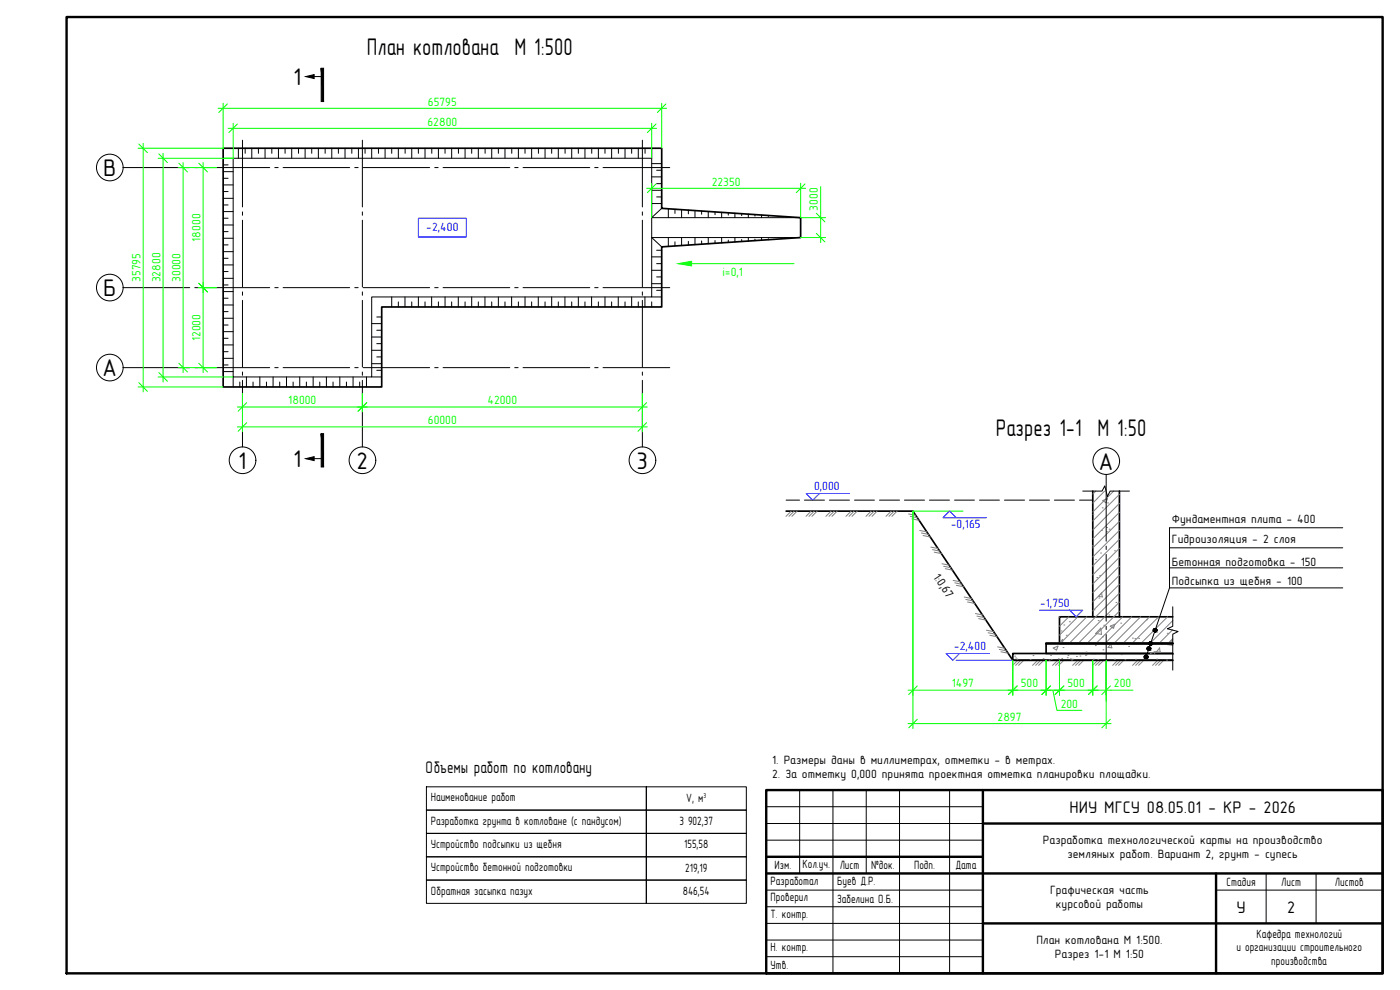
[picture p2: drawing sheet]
<svg xmlns="http://www.w3.org/2000/svg" width="420mm" height="297mm" viewBox="0 0 420 297" stroke-linecap="round" stroke-linejoin="round" font-family="sans-serif">
<path d="M67 44.5h131.6v18l41.7 2.8v6l-41.7 2.8v18h-84v24h-47.6zM235.9 153.4h38.1l30 44.7h48" fill="none" stroke="#000" stroke-width=".51"/>
<g fill="none" stroke="#000" stroke-width=".3">
<path d="M70 47.5h125.6v41.6h-84.1v24h-41.5zM198.6 62.5l-3 2.8h44.7M240.3 71.3h-44.7l3 2.8M235.9 150.1h4M241.4 150.1h6M248.9 150.1h6M256.5 150.1h5.9M263.9 150.1h6.1M271.4 150.1h6.1M278.9 150.1h6M286.5 150.1h5.9M294 150.1h5.9"/>
<path d="M301.5 150.1h6M308.9 150.1h6.1M316.4 150.1h6.1M324 150.1h4"/>
</g>
<g fill="none" stroke="#000" stroke-width=".3">
<path d="M67 47.5h3M67 49.5h1.5M67 51.5h3M67 53.5h1.5M67 55.5h3M67 57.5h1.5M67 59.5h3M71.5 44.5v3M73.6 44.5v1.5M75.6 44.5v3M77.6 44.5v1.5M79.5 44.5v3"/>
<path d="M81.6 44.5v1.5M83.6 44.5v3M85.6 44.5v1.5M87.5 44.5v3M89.6 44.5v1.5M91.6 44.5v3M93.6 44.5v1.5M95.5 44.5v3M97.6 44.5v1.5M99.6 44.5v3M101.6 44.5v1.5M103.5 44.5v3"/>
<path d="M105.6 44.5v1.5M107.6 44.5v3M109.6 44.5v1.5M111.5 44.5v3M113.6 44.5v1.5M115.6 44.5v3M117.6 44.5v1.5M119.5 44.5v3M121.6 44.5v1.5M123.6 44.5v3M125.6 44.5v1.5M127.6 44.5v3"/>
<path d="M129.6 44.5v1.5M131.6 44.5v3M133.6 44.5v1.5M135.6 44.5v3M137.6 44.5v1.5M139.6 44.5v3M141.6 44.5v1.5M143.6 44.5v3M145.6 44.5v1.5M147.6 44.5v3M149.6 44.5v1.5M151.6 44.5v3"/>
<path d="M153.6 44.5v1.5M155.6 44.5v3M157.6 44.5v1.5M159.6 44.5v3M161.6 44.5v1.5M163.6 44.5v3M165.6 44.5v1.5M167.6 44.5v3M169.6 44.5v1.5M171.6 44.5v3M173.6 44.5v1.5M175.6 44.5v3"/>
<path d="M177.6 44.5v1.5M179.6 44.5v3M181.6 44.5v1.5M183.6 44.5v3M185.6 44.5v1.5M187.6 44.5v3M189.6 44.5v1.5M191.6 44.5v3M193.6 44.5v1.5M195.6 44.5v3M195.6 57.1h3M195.6 53.1h3"/>
<path d="M195.6 49.1h3M197.1 59.1h1.5M197.1 55.1h1.5M197.1 51.1h1.5M67 61.5h1.5M67 63.5h3M67 65.5h1.5M67 67.5h3M67 69.5h1.5M67 71.5h3M67 73.5h1.5M67 75.5h3"/>
<path d="M67 77.5h1.5M67 79.5h3M195.6 77.1h3M195.6 61.1h3M197.1 79.1h1.5M197.1 75.1h1.5M200.6 62.6v2.7M200.6 71.3v2.6M202.6 62.8v1.2M202.6 72.5v1.3M204.6 62.9v2.4M204.6 71.3v2.4"/>
<path d="M206.6 63v1.2M206.6 72.4v1.2M208.6 63.1v2.2M208.6 71.3v2.1M210.6 63.3v1M210.6 72.3v1M212.6 63.4v1.9M212.6 71.3v1.8M214.6 63.6v.8M214.6 72.2v.8M216.6 63.7v1.6M216.6 71.3v1.6"/>
<path d="M218.6 63.8v.7M218.6 72v.8M220.6 64v1.3M220.6 71.3v1.3M222.6 64.1v.6M222.6 71.9v.6M224.6 64.2v1.1M224.6 71.3v1M226.6 64.4v.4M226.6 71.7v.5M228.6 64.5v.8M228.6 71.3v.8"/>
<path d="M230.6 64.6v.4M230.6 71.6v.4M67 81.5h1.5M67 83.5h3M67 85.5h1.5M67 87.5h3M67 89.5h1.5M67 91.5h3M67 93.5h1.5M67 95.5h3M67 97.5h1.5M67 99.5h3"/>
<path d="M111.5 97.1h3.1M113.1 99.1h1.5M113.1 95.1h1.5M117.6 89.1v3M119.5 90.6v1.5M121.5 89.1v3M123.6 90.6v1.5M125.6 89.1v3M127.6 90.6v1.5M129.5 89.1v3M131.6 90.6v1.5M133.6 89.1v3"/>
<path d="M135.6 90.6v1.5M137.5 89.1v3M139.6 90.6v1.5M141.6 89.1v3M143.6 90.6v1.5M145.5 89.1v3M147.6 90.6v1.5M149.6 89.1v3M151.6 90.6v1.5M153.5 89.1v3M155.6 90.6v1.5M157.6 89.1v3"/>
<path d="M159.6 90.6v1.5M161.5 89.1v3M163.6 90.6v1.5M165.6 89.1v3M167.6 90.6v1.5M169.5 89.1v3M171.6 90.6v1.5M173.6 89.1v3M175.6 90.6v1.5M177.5 89.1v3M179.6 90.6v1.5M181.6 89.1v3"/>
<path d="M183.6 90.6v1.5M185.5 89.1v3M187.6 90.6v1.5M189.6 89.1v3M191.6 90.6v1.5M193.5 89.1v3M195.6 90.6v1.5M195.6 89.1h3M195.6 85.1h3M195.6 81.1h3M197.1 87.1h1.5M197.1 83.1h1.5"/>
<path d="M67 101.5h1.5M67 103.5h3M67 105.5h1.5M67 107.5h3M67 109.5h1.5M67 111.5h3M70 113.1v3M72 114.6v1.5M74 113.1v3M75.9 114.6v1.5M78 113.1v3M80 114.6v1.5"/>
<path d="M82 113.1v3M83.9 114.6v1.5M86 113.1v3M88 114.6v1.5M90 113.1v3M91.9 114.6v1.5M94 113.1v3M96 114.6v1.5M98 113.1v3M99.9 114.6v1.5M102 113.1v3M104 114.6v1.5"/>
<path d="M106 113.1v3M107.9 114.6v1.5M110 113.1v3M111.5 113.1h3.1M111.5 109.1h3.1M111.5 105.1h3.1M111.5 101.1h3.1M113.1 111.1h1.5M113.1 107.1h1.5M113.1 103.1h1.5"/>
</g>
<g fill="none" stroke="#000" stroke-width=".3">
<path d="M37 50.3h19.9M58.5 50.3h1M61 50.3h19.9M72.8 42.1v20M82.5 50.3h1M85 50.3h19.9M106.5 50.3h1M108.8 42.1v20M109 50.3h19.9M130.5 50.3h1M133 50.3h20M154.5 50.3h1"/>
<path d="M157 50.3h20M178.5 50.3h1M181 50.3h20M192.8 42.1v20M72.8 63.6v1M72.8 66.1v20M108.8 63.6v1M108.8 66.1v20M192.8 63.6v1M192.8 66.1v20M37 86.3h19.9M58.5 86.3h1"/>
<path d="M61 86.3h19.9M72.8 87.6v1M72.8 90.1v20M82.5 86.3h1M85 86.3h19.9M106.5 86.3h1M108.8 87.6v1M108.8 90.1v20M109 86.3h19.9M130.5 86.3h1M133 86.3h20M154.5 86.3h1"/>
<path d="M157 86.3h20M178.5 86.3h1M181 86.3h20M192.8 87.6v1M192.8 90.1v20M37 110.3h19.9M58.5 110.3h1M61 110.3h19.9M72.8 111.6v1M72.8 114.1v20M82.5 110.3h1M85 110.3h19.9"/>
<path d="M106.5 110.3h1M108.8 111.6v1M108.8 114.1v20M109 110.3h19.9M130.5 110.3h1M133 110.3h20M154.5 110.3h1M157 110.3h20M178.5 110.3h1M181 110.3h20M192.8 111.6v1M192.8 114.1v20"/>
<path d="M332 142.4v20M332 163.9v1M332 166.4v20M332 187.9v1M332 190.4v20"/>
<circle cx="33" cy="50.3" r="4"/>
<circle cx="33" cy="86.3" r="4"/>
<circle cx="33" cy="110.3" r="4"/>
<circle cx="72.8" cy="138.1" r="4"/>
<circle cx="108.8" cy="138.1" r="4"/>
<circle cx="192.8" cy="138.1" r="4"/>
<circle cx="332" cy="138.4" r="4"/>
</g>
<g fill="none" stroke="#0f0" stroke-width=".3">
<path d="M65.4 32.5h134.7M67 31v13.5h-25.6M68.2 31.2l-2.5 2.6M68.5 38.5h128.6M70 37v10.5h-22.5M71.2 37.2l-2.5 2.6M195.6 37v10.5M196.9 37.2l-2.6 2.6M198.6 31v13.5M199.9 31.2l-2.6 2.6M41.7 43.2l2.5 2.6M43 43v74.6"/>
<path d="M47.7 46.2l2.5 2.6M48.9 46v68.6M53.5 50.3h11.4M53.7 49l2.6 2.6M54.9 48.8v63M59.6 49l2.7 2.6M61 48.8v63M194.1 56.5h47.7M195.6 55v10.3M196.9 55.2l-2.6 2.6M240.3 55v10.3h7.5M241.6 55.2l-2.6 2.6"/>
<path d="M246.3 56v16.8M203.6 79.1h34.7M240.3 71.3h7.5M245 70l2.6 2.6M245 64l2.6 2.6M59.5 86.3h5.4M59.6 85l2.7 2.6M41.4 116.1h25.6M41.7 114.8l2.5 2.6M47.5 113.1h22.5M47.7 111.8l2.5 2.6M53.5 110.3h11.4"/>
<path d="M53.7 109l2.6 2.6M59.6 109l2.7 2.6M72.8 118.1v11.5M108.8 118.1v5.5M192.8 118.1v11.5M71.2 122.1h123.1M71.2 128.1h123.1M74 120.8l-2.5 2.6M74 126.8l-2.5 2.6M110.1 120.8l-2.7 2.6M194.1 120.8l-2.6 2.6M194.1 126.8l-2.6 2.6"/>
<path d="M289 153.4h-15v65.2M304 198.1v10.5M313.9 198.1v10.5M318 198.1v10.5M328 198.1v10.5M332 198.1v20.5M272.5 207.1h67.5M272.5 217.1h61M275.3 205.8l-2.6 2.6M275.3 215.8l-2.6 2.6M305.3 205.8l-2.7 2.6M315.3 205.8l-2.6 2.6"/>
<path d="M316 207.1l1.2 6h7.5M319.3 205.8l-2.6 2.6M329.3 205.8l-2.7 2.6M333.2 205.8l-2.5 2.6M333.2 215.8l-2.5 2.6"/>
</g>
<g fill="#fff" stroke="#fff" stroke-width=".3">
<path d="M86.5 118.6v3l8.5-3zM86.5 121.6l8.5-3v3z"/>
<path d="M146.3 118.6v3l8.9-3zM146.3 121.6l8.9-3v3z"/>
<path d="M128.4 124.6v2.9l8.7-2.9zM128.4 127.5l8.7-2.9v2.9z"/>
<path d="M128.3 35v3l8.9-3zM128.3 38l8.9-3v3z"/>
<path d="M128.4 28.9v3l8.7-3zM128.4 31.9l8.7-3v3z"/>
<path d="M57.4 94.2v8.2h3zM57.4 94.2h3v8.2z"/>
<path d="M57.4 64.1v8.4h3zM57.4 64.1h3v8.4z"/>
<path d="M51.4 76v8.7h3zM51.4 76h3v8.7z"/>
<path d="M45.4 75.8v9h3zM45.4 75.8h3v9z"/>
<path d="M39.4 76v8.7h3zM39.4 76h3v8.7z"/>
<path d="M213.6 52.9v3.1l8.6-3.1zM213.6 56l8.6-3.1v3.1z"/>
<path d="M242.7 56.2v7h3zM242.7 56.2h3v7z"/>
<path d="M285.6 203.5v3l6.7-3zM285.6 206.5l6.7-3v3z"/>
<path d="M306.4 203.5v3l5.2-3zM306.4 206.5l5.2-3v3z"/>
<path d="M320.3 203.5v3l5.2-3zM320.3 206.5l5.2-3v3z"/>
<path d="M318.3 209.8v3l5.3-3zM318.3 212.8l5.3-3v3z"/>
<path d="M334.3 203.5v3l5.2-3zM334.3 206.5l5.2-3v3z"/>
<path d="M299.4 213.6v3l7.2-3zM299.4 216.6l7.2-3v3z"/>
</g>
<path d="M203.6 79.1l4-.7v1.4z" fill="#0f0" stroke="#0f0" stroke-width=".3"/>
<path d="M125.6 65.5h14.4v5.6h-14.4zM246 148.1l-2.1 2-2-2h13M287 155.3l-2-1.9-2 1.9h13M286.9 198.1h17.1M288 196.1l-2 2-2.1-2h13.1M312 183.1h13l-2 2-2-2" fill="none" stroke="#00f" stroke-width=".3"/>
<g fill="#000" stroke="#000" stroke-width=".3">
<path d="M91.8 23l2.5-.6v1.2zM91.8 137.6l2.5-.6v1.2z"/>
<path d="M96.4 20.5v10h.7zM96.4 20.5h.7v10z"/>
<path d="M96.4 130.1l.7 10v-10zM96.4 130.1l.7 10h-.7z"/>
</g>
<path d="M91.8 23h5M91.8 137.6h5" fill="none" stroke="#000" stroke-width=".3"/>
<g fill="none" stroke="#808080" stroke-width=".3">
<path d="M237.4 153.4l-1.5 1.5M238.3 153.4l-1.5 1.5M239.2 153.4l-1.5 1.5M243.4 153.4l-1.5 1.5M244.3 153.4l-1.5 1.5M245.2 153.4l-1.5 1.5M249.4 153.4l-1.5 1.5M250.4 153.4l-1.6 1.5M251.2 153.4l-1.5 1.5M255.4 153.4l-1.5 1.5M256.3 153.4l-1.5 1.5M257.3 153.4l-1.6 1.5"/>
<path d="M261.5 153.4l-1.6 1.5M262.3 153.4l-1.5 1.5M263.2 153.4l-1.5 1.5M267.5 153.4l-1.6 1.5M268.4 153.4l-1.6 1.5M269.2 153.4l-1.5 1.5M272.7 154.2l2.1 .4M273.2 154.9l2.1 .4M273.7 155.7l2.1 .4M276 159.2l2.2 .4M276.5 159.9l2.2 .4M328 154.3h.1"/>
<path d="M328.8 147.3l-.8 .9M330.5 159.2h.1M330.8 152.4h.1M331.5 147.3l-3.5 3.6M332.1 159.5h.1M332.1 158.3h.1M332.3 149.6l-.4 1.3-1-.7 1.5-.6M332.4 150.9h.1M332.9 158.8h.1M334.2 147.3l-6.2 6.3M336 148.3l-8 8M336 151l-8 8"/>
<path d="M336 153.7l-8 8M336 156.4l-8 8M336 159.1l-8 8M277 160.7l2.2 .4M279.4 164.2l2.1 .4M279.9 164.9l2.1 .4M280.4 165.7l2.1 .4M282.7 169.1l2.2 .5M283.2 169.9l2.2 .4M283.7 170.6l2.1 .5M286 174.1l2.2 .5M286.6 174.9l2.1 .4"/>
<path d="M287 175.6l2.2 .5M289.4 179.1l2.1 .5M289.9 179.9l2.1 .4M328 163.8h.1M328 163.7v.1M328 169.9h.1M328.8 167.9h.1M329.1 173.3h.1M329.8 179.4h.1M330 172.7h.1M330.3 165.9h.1M330.6 177.8l.2 1.3"/>
<path d="M330.7 177.8l-1 1.2 1.2 .1M334.5 165.3h.1M336 167.2l-8 8M336 172.6l-8 8M336 178l-15.2 15.1M336 161.8l-8 8M336 164.5l-8 8M336 169.9l-8 8M336 175.3l-8 8M290.4 180.6l2.1 .4M292.7 184.1l2.2 .4M293.2 184.9l2.2 .4"/>
<path d="M293.7 185.6l2.2 .4M296 189.1l2.2 .4M296.5 189.9l2.2 .4M297.1 190.6l2.1 .4M299.4 194.1l2.1 .4M299.9 194.8l2.1 .5M300.4 195.6l2.2 .4M304.5 196.9h.1M304.8 197.4h.1M305.2 197.8h.1M305.4 198.1l-1.5 1.5M306.4 198.1l-1.6 1.5"/>
<path d="M307.3 198.1l-1.6 1.5M309.2 197.9h.1M310 196.7h.1M311.4 198.1l-1.5 1.5M312.3 198.1l-1.5 1.5M313.1 197.6h.1M313.3 198.1l-1.6 1.5M314.8 198.1h.1M315.3 196.6h.1M315.5 197.9h.1M316.1 194.4l1.4-.5-.4 1.2zM316.9 195.7h.1"/>
<path d="M317.5 198.1l-1.6 1.5M317.6 197.7h.1M318.1 185.1l-.1 .1M318.3 198.1l-1.5 1.5M318.4 189.3h.1M318.6 197.6h.1M318.8 191.8l.3 1.3M318.9 191.8l-.9 1.2 1.2 .1M319 194.3h.1M319.3 187.5h.1M319.3 198.1l-1.6 1.5M320 190.6h.1"/>
<path d="M320.3 197.3h.1M320.5 196.7h.1M320.8 185.1l-2.8 2.8M320.9 186.5h.1M321.2 197.7h.1M321.6 198h.1M321.8 197.8h.1M323 197h.1M323.5 198.1l-1.6 1.5M323.5 185.1l-5.5 5.5M324.1 196.8h.1M324.4 198.1l-1.6 1.5"/>
<path d="M325.2 198.1l-1.5 1.5M325.8 196.6h.1M325.9 195.7h.1M326 196.5h.1M326.2 185.1l-8 8M327.7 196.2h.1M328.1 197.8h.1M328.3 183h.1M328.5 196.2h.1M328.7 193.7h.1M328.8 190.1l1.8 .3-.2-1.9-1.6 1.6M329.3 193h.1"/>
<path d="M329.5 197.9h.1M329.5 198.1l-1.6 1.5M329.6 186.2h.1M329.6 196.1h.1M330.4 198.1l-1.6 1.5M330.9 191.1h.1M331 195h.1M331.3 187.6h.1M331.3 198.1l-1.6 1.5M331.3 196.4h.1M332.8 184.5h.1M333.4 193.1l.2 1.3"/>
<path d="M333.5 193.1l-1 1.2 1.3 .1M334.5 197.8h.1M334.6 187.3l-.4 1.2-1-.6 1.4-.6M334.9 180.7h.1M335.4 198.1l-1.5 1.5M336 180.7l-12.4 12.4M336 183.4l-9.8 9.7M336.3 187h.1M336.4 198.1l-1.6 1.5M336.5 196.4h.1M336.9 185.1l-8 8M337.3 198.1l-1.6 1.5"/>
<path d="M337.6 197.9h.1M338.7 194h.1M339.6 185.1l-8 8M339.9 191.5h.1M340.6 191.6h.1M340.8 197.8h.1M341.5 198.1l-1.6 1.5M341.7 191.5h.1M342 196.2h.1M342.3 185.1l-8 8M342.3 198.1l-1.5 1.5M343.3 198.1l-1.6 1.5"/>
<path d="M343.7 196.2h.1M344 186h.1M344.1 196.5h.1M345 185.1l-8 8M346.7 195.5l-1.3 .6M346.7 195.5l-.2 .6M347.1 197.8h.1M347.3 196.2h.1M347.5 198.1l-1.6 1.5M347.7 185.1l-8 8M348 194.4l.2 1.3M348.1 194.4l-1 1.2 1.2 .1"/>
<path d="M348.4 198.1l-1.6 1.5M349.2 198.1l-1.5 1.5M350.1 198.1h.1M350.3 190h.1M350.4 185.1l-8 8M351.5 192.3h.1M352 196.3h.1M352 191.9l-1.5 1.5 1.5 .3M352 186.2l-6.9 6.9M352 188.9l-4.2 4.2M352 191.6l-1.5 1.5"/>
</g>
<path d="M328 147.3v37.8M336 147.3v37.8M352 185.1h-34v8h34h-38.1v3h38.1h-48v2h48" fill="none" stroke="#000" stroke-width=".51"/>
<path d="M313.9 193.1h38.1" fill="none" stroke="#000" stroke-width=".72"/>
<path d="M325 147.3h5.8l.8-1.5 .8 3.2 .8-1.7h5.8M403 158.4h-52v18l-7 20.7M351 164.4h52M351 170.4h52M351 176.4h52M352 182.1v5.8l-1.6 .8 3.2 .8-1.6 .8v10.8" fill="none" stroke="#000" stroke-width=".3"/>
<g fill="#000" stroke="#000" stroke-width=".3">
<path d="M343.9 197.6h.2zM344.7 195.1h.2zM345.2 193.6h.2zM346.6 189.6h.2z"/>
<path d="M343.9 196.6h.2zM343.9 196.6h.2z"/>
<path d="M343.9 196.6h.2zM343.8 196.6h.3z"/>
<path d="M343.8 196.6h.4zM343.7 196.6h.5z"/>
<path d="M343.8 197.6h.3zM343.8 197.6h.3z"/>
<path d="M343.7 196.6l.5 .1zM343.7 196.6l.5 .1z"/>
<path d="M343.7 197.6h.5zM343.7 197.6h.4z"/>
<path d="M343.7 196.7h.6zM343.7 196.7h.6z"/>
<path d="M343.7 197.5h.5zM343.7 197.5l.5 .1z"/>
<path d="M343.7 196.7h.6zM343.7 196.7h.6z"/>
<path d="M343.7 197.5h.6zM343.7 197.5h.5z"/>
<path d="M343.6 196.7l.7 .1zM343.6 196.7l.7 .1z"/>
<path d="M343.6 197.5h.7zM343.6 197.5h.7z"/>
<path d="M343.6 196.8h.7zM343.6 196.8h.7z"/>
<path d="M343.6 196.8h.8zM343.6 196.8h.8z"/>
<path d="M343.6 197.4h.7zM343.6 197.4h.7z"/>
<path d="M343.6 197.4h.7zM343.6 197.4l.7 .1z"/>
<path d="M343.5 196.8l.9 .1zM343.5 196.8l.9 .1z"/>
<path d="M343.5 197.3h.9zM343.5 197.3l.8 .1z"/>
<path d="M343.5 196.9h.9zM343.5 196.9h.9z"/>
<path d="M343.5 196.9l.9 .1zM343.5 196.9l.9 .1z"/>
<path d="M343.5 197h1zM343.5 197h1z"/>
<path d="M343.5 197.2l.9 .1zM343.5 197.2l.9 .1z"/>
<path d="M343.5 197.3h.9zM343.5 197.3h.9z"/>
<path d="M343.5 197.3h.9zM343.5 197.3h.9z"/>
<path d="M343.5 197h1zM343.5 197h1z"/>
<path d="M343.5 197l1 .1zM343.5 197l1 .1z"/>
<path d="M343.5 197.1h1zM343.5 197.1h1z"/>
<path d="M343.5 197.1l1 .1zM343.5 197.1l1 .1z"/>
<path d="M343.5 197.2h1zM343.5 197.2h.9z"/>
<path d="M344.7 194.1h.2zM344.7 194.1h.2z"/>
<path d="M344.7 194.1h.3zM344.6 194.1h.4z"/>
<path d="M344.6 194.1h.4zM344.6 194.1h.4z"/>
<path d="M344.6 195.1h.4zM344.6 195.1h.3z"/>
<path d="M344.6 194.1l.5 .1zM344.6 194.1l.5 .1z"/>
<path d="M344.6 195.1h.4zM344.6 195.1h.4z"/>
<path d="M344.6 194.2h.5zM344.5 194.2h.6z"/>
<path d="M344.6 195h.5zM344.6 195l.4 .1z"/>
<path d="M344.5 194.2h.6zM344.5 194.2h.6z"/>
<path d="M344.5 195h.6zM344.5 195h.6z"/>
<path d="M344.5 194.2l.7 .1zM344.5 194.2l.7 .1z"/>
<path d="M344.5 195h.6zM344.5 195h.6z"/>
<path d="M344.5 194.3h.7zM344.5 194.3h.7z"/>
<path d="M344.4 194.3h.8zM344.4 194.3h.8z"/>
<path d="M344.4 194.9h.8zM344.4 194.9h.8z"/>
<path d="M344.5 194.9h.7zM344.5 194.9l.6 .1z"/>
<path d="M344.4 194.3h.9zM344.4 194.3h.9z"/>
<path d="M344.4 194.8h.8zM344.4 194.8l.8 .1z"/>
<path d="M344.4 194.3l.9 .1zM344.4 194.3l.9 .1z"/>
<path d="M344.3 194.4l1 .1zM344.3 194.4l1 .1z"/>
<path d="M344.3 194.5h1zM344.3 194.5h1z"/>
<path d="M344.3 194.7l1 .1zM344.3 194.7l1 .1z"/>
<path d="M344.3 194.8h1zM344.3 194.8h1z"/>
<path d="M344.4 194.8h.9zM344.4 194.8h.8z"/>
<path d="M344.3 194.5h1zM344.3 194.5h1z"/>
<path d="M344.3 194.5l1 .1zM344.3 194.5l1 .1z"/>
<path d="M344.3 194.6h1zM344.3 194.6h1z"/>
<path d="M344.3 194.6l1 .1zM344.3 194.6l1 .1z"/>
<path d="M344.3 194.7h1zM344.3 194.7h1z"/>
<path d="M345.2 192.6h.2zM345.2 192.6h.2z"/>
<path d="M345.2 192.6h.3zM345.1 192.6h.4z"/>
<path d="M345.1 192.6h.4zM345.1 192.6h.4z"/>
<path d="M345.1 193.6h.4zM345.1 193.6h.3z"/>
<path d="M345.1 192.6h.5zM345.1 192.6h.5z"/>
<path d="M345.1 193.5h.4zM345.1 193.5l.4 .1z"/>
<path d="M345.1 192.6l.5 .1zM345.1 192.6l.5 .1z"/>
<path d="M345.1 193.5h.5zM345.1 193.5h.4z"/>
<path d="M345 192.7h.7zM345 192.7h.7z"/>
<path d="M345 193.5h.6zM345 193.5h.6z"/>
<path d="M345 193.4h.7zM345 193.4h.7z"/>
<path d="M345 193.4h.7zM345 193.4l.6 .1z"/>
<path d="M345 192.7h.7zM345 192.7h.7z"/>
<path d="M345 192.7l.7 .1zM345 192.7l.7 .1z"/>
<path d="M344.9 192.8h.8zM344.9 192.8h.8z"/>
<path d="M344.9 193.4h.8zM344.9 193.4h.8z"/>
<path d="M344.9 192.8l.9 .1zM344.9 192.8l.9 .1z"/>
<path d="M344.9 193.4h.8zM344.9 193.4h.8z"/>
<path d="M344.9 192.9h.9zM344.9 192.9h.9z"/>
<path d="M344.8 192.9h1zM344.8 192.9h1z"/>
<path d="M344.8 192.9l1 .1zM344.8 192.9l1 .1z"/>
<path d="M344.8 193.2l1 .1zM344.8 193.2l1 .1z"/>
<path d="M344.8 193.3h1zM344.8 193.3h1z"/>
<path d="M344.9 193.3h.9zM344.9 193.3l.8 .1z"/>
<path d="M344.8 193h1zM344.8 193h1z"/>
<path d="M344.8 193l1 .1zM344.8 193l1 .1z"/>
<path d="M344.8 193.1l1 .1zM344.8 193.1l1 .1z"/>
<path d="M344.8 193.2h1zM344.8 193.2h1z"/>
<path d="M344.8 193.2h1zM344.8 193.2h1z"/>
<path d="M346.6 188.6h.2zM346.6 188.6h.2z"/>
<path d="M346.6 188.6h.2zM346.5 188.6h.3z"/>
<path d="M346.5 188.6h.4zM346.5 188.6h.4z"/>
<path d="M346.5 189.6h.3zM346.5 189.6h.3z"/>
<path d="M346.5 188.6l.4 .1zM346.5 188.6l.4 .1z"/>
<path d="M346.5 189.6h.4zM346.5 189.6h.3z"/>
<path d="M346.4 188.7h.6zM346.4 188.7h.6z"/>
<path d="M346.4 189.5h.5zM346.4 189.5l.5 .1z"/>
<path d="M346.4 188.7h.6zM346.4 188.7h.6z"/>
<path d="M346.4 189.5h.6zM346.4 189.5h.5z"/>
<path d="M346.3 188.7l.7 .1zM346.3 188.7l.7 .1z"/>
<path d="M346.3 189.5h.7zM346.3 189.5h.7z"/>
<path d="M346.3 188.8h.7zM346.3 188.8h.7z"/>
<path d="M346.3 188.8h.8zM346.3 188.8h.8z"/>
<path d="M346.3 189.4h.7zM346.3 189.4h.7z"/>
<path d="M346.3 189.4h.7zM346.3 189.4l.7 .1z"/>
<path d="M346.2 189.3h.9zM346.2 189.3l.8 .1z"/>
<path d="M346.2 188.8h.9zM346.2 188.8h.9z"/>
<path d="M346.2 188.8l.9 .1zM346.2 188.8l.9 .1z"/>
<path d="M346.2 188.9l.9 .1zM346.2 188.9l.9 .1z"/>
<path d="M346.2 189h1zM346.2 189h1z"/>
<path d="M346.2 189.2l.9 .1zM346.2 189.2l.9 .1z"/>
<path d="M346.2 189.3h.9zM346.2 189.3h.9z"/>
<path d="M346.2 189.3h.9zM346.2 189.3h.9z"/>
<path d="M346.2 189h1zM346.2 189h1z"/>
<path d="M346.2 189l1 .1zM346.2 189l1 .1z"/>
<path d="M346.2 189.1h1zM346.2 189.1h1z"/>
<path d="M346.2 189.1l1 .1zM346.2 189.1l1 .1z"/>
<path d="M346.2 189.2h1zM346.2 189.2h.9z"/>
</g>
<path d="M20 5.1h395v286.9h-395z" fill="none" stroke="#000" stroke-width=".72"/>
<path d="M230 237.1h185v54.9h-185zM295 237.1v54.9M230 257.1h65M295 247.1h120M230 262.1h185M295 277.1h120M365 262.1v29.9" fill="none" stroke="#000" stroke-width=".72"/>
<g fill="none" stroke="#000" stroke-width=".3">
<path d="M128 236.1h66v7h-66zM194 236.1h30v7h-30zM240 237.1v25M250 237.1v54.9M260 237.1v25M270 237.1v54.9M285 237.1v54.9M128 243.1h66v6.9h-66zM128 250h66v7.1h-66zM128 257.1h66v7h-66zM194 243.1h30v6.9h-30zM194 250h30v7.1h-30z"/>
<path d="M194 257.1h30v7h-30zM230 252.1h65M230 247.1h65M230 242h65M128 264.1h66v6.9h-66zM194 264.1h30v6.9h-30zM230 277.1h65M230 272.1h65M230 267.1h65M365 267.1h50M380 262.1v15M395 262.1v15"/>
<path d="M230 287h65M230 282.1h65"/>
</g>
<g font-size="7.2">
<text x="110.1" y="16.6">План котлована М 1:500</text>
<text x="88" y="25.5">1</text>
<text x="31" y="52.8">В</text>
<text x="31" y="88.8">Б</text>
<text x="30.7" y="112.8">А</text>
<text x="298.9" y="130.8">Разрез 1-1 М 1:50</text>
<text x="71.5" y="140.6">1</text>
<text x="88" y="140.1">1</text>
<text x="107" y="140.6">2</text>
<text x="191.1" y="140.6">3</text>
<text x="329.7" y="140.9">А</text>
</g>
<g font-size="5.1">
<text x="127.7" y="232">Объемы работ по котловану</text>
<text x="321" y="243.8">НИУ МГСУ 08.05.01 - КР - 2026</text>
<text x="371.1" y="273.8">У</text>
<text x="386.2" y="273.8">2</text>
</g>
<g font-size="3.6" fill="#0f0">
<text x="128.4" y="31.7">65795</text>
<text x="128.3" y="37.7">62800</text>
<text x="213.6" y="55.7">22350</text>
<text x="245.5" y="63.2" transform="rotate(-90 245.5 63.2)">3000</text>
<text x="60.2" y="72.5" transform="rotate(-90 60.2 72.5)">18000</text>
<text x="216.8" y="82.8">i=0,1</text>
<text x="42.2" y="84.6" transform="rotate(-90 42.2 84.6)">35795</text>
<text x="48.2" y="84.7" transform="rotate(-90 48.2 84.7)">32800</text>
<text x="54.1" y="84.6" transform="rotate(-90 54.1 84.6)">30000</text>
<text x="60.2" y="102.4" transform="rotate(-90 60.2 102.4)">12000</text>
<text x="86.5" y="121.3">18000</text>
<text x="146.3" y="121.3">42000</text>
<text x="128.4" y="127.3">60000</text>
<text x="285.6" y="206.3">1497</text>
<text x="306.4" y="206.3">500</text>
<text x="320.4" y="206.3">500</text>
<text x="334.3" y="206.3">200</text>
<text x="318.3" y="212.5">200</text>
<text x="299.4" y="216.3">2897</text>
</g>
<g font-size="3.6" fill="#00f">
<text x="127.9" y="69.3">-2,400</text>
<text x="244.3" y="147.1">0,000</text>
<text x="285.4" y="158.4">-0,165</text>
<text x="312.1" y="182.1">-1,750</text>
<text x="286.3" y="195.1">-2,400</text>
</g>
<g font-size="3.6">
<text x="351.7" y="157">Фундаментная плита - 400</text>
<text x="351.7" y="163">Гидроизоляция - 2 слоя</text>
<text x="280" y="173" transform="rotate(56 280 173)">1:0,67</text>
<text x="351.7" y="169.8">Бетонная подготовка - 150</text>
<text x="351.7" y="175.5">Подсыпка из щебня - 100</text>
<text x="231.7" y="229.2">1. Размеры даны в миллиметрах, отметки - в метрах.</text>
<text x="231.7" y="233.3">2. За отметку 0,000 принята проектная отметка планировки площадки.</text>
<text x="129.3" y="240.4">Наименование работ</text>
<text x="206" y="240.6">V, м</text>
<text x="129.3" y="247.5">Разработка грунта в котловане (с пандусом)</text>
<text x="203.9" y="247.6">3 902,37</text>
<text x="129.3" y="254.5">Устройство подсыпки из щебня</text>
<text x="205.3" y="254.6">155,58</text>
<text x="313" y="253.4">Разработка технологической карты на производство</text>
<text x="320.4" y="257.5">земляных работ. Вариант 2, грунт - супесь</text>
<text x="129.3" y="261.4">Устройство бетонной подготовки</text>
<text x="205.6" y="261.6">219,19</text>
<text x="232.5" y="260.8">Изм.</text>
<text x="240.8" y="260.5">Кол.уч.</text>
<text x="252" y="260.8">Лист</text>
<text x="261.4" y="260.8">№док.</text>
<text x="274.3" y="260.8">Подп.</text>
<text x="286.7" y="260.7">Дата</text>
<text x="129.3" y="268.4">Обратная засыпка пазух</text>
<text x="204.9" y="268.5">846,54</text>
<text x="231.3" y="265.5">Разработал</text>
<text x="251.3" y="265.5">Буев Д.Р.</text>
<text x="315.1" y="268.4">Графическая часть</text>
<text x="368.1" y="265.8">Стадия</text>
<text x="384.5" y="265.8">Лист</text>
<text x="400.6" y="265.8">Листов</text>
<text x="231.3" y="270.5">Проверил</text>
<text x="231.3" y="275.4">Т. контр.</text>
<text x="251.2" y="270.8">Забелина О.Б.</text>
<text x="316.9" y="272.5">курсовой работы</text>
<text x="377.1" y="281.3">Кафедра технологий</text>
<text x="231.3" y="285.4">Н. контр.</text>
<text x="311" y="283.4">План котлована М 1:500.</text>
<text x="316.6" y="287.5">Разрез 1-1 М 1:50</text>
<text x="371.1" y="285.4">и организации строительного</text>
<text x="231.3" y="290.8">Утв.</text>
<text x="381.5" y="289.6">производства</text>
</g>
<text font-size="2.2" x="211.1" y="239.6">3</text>
</svg>
